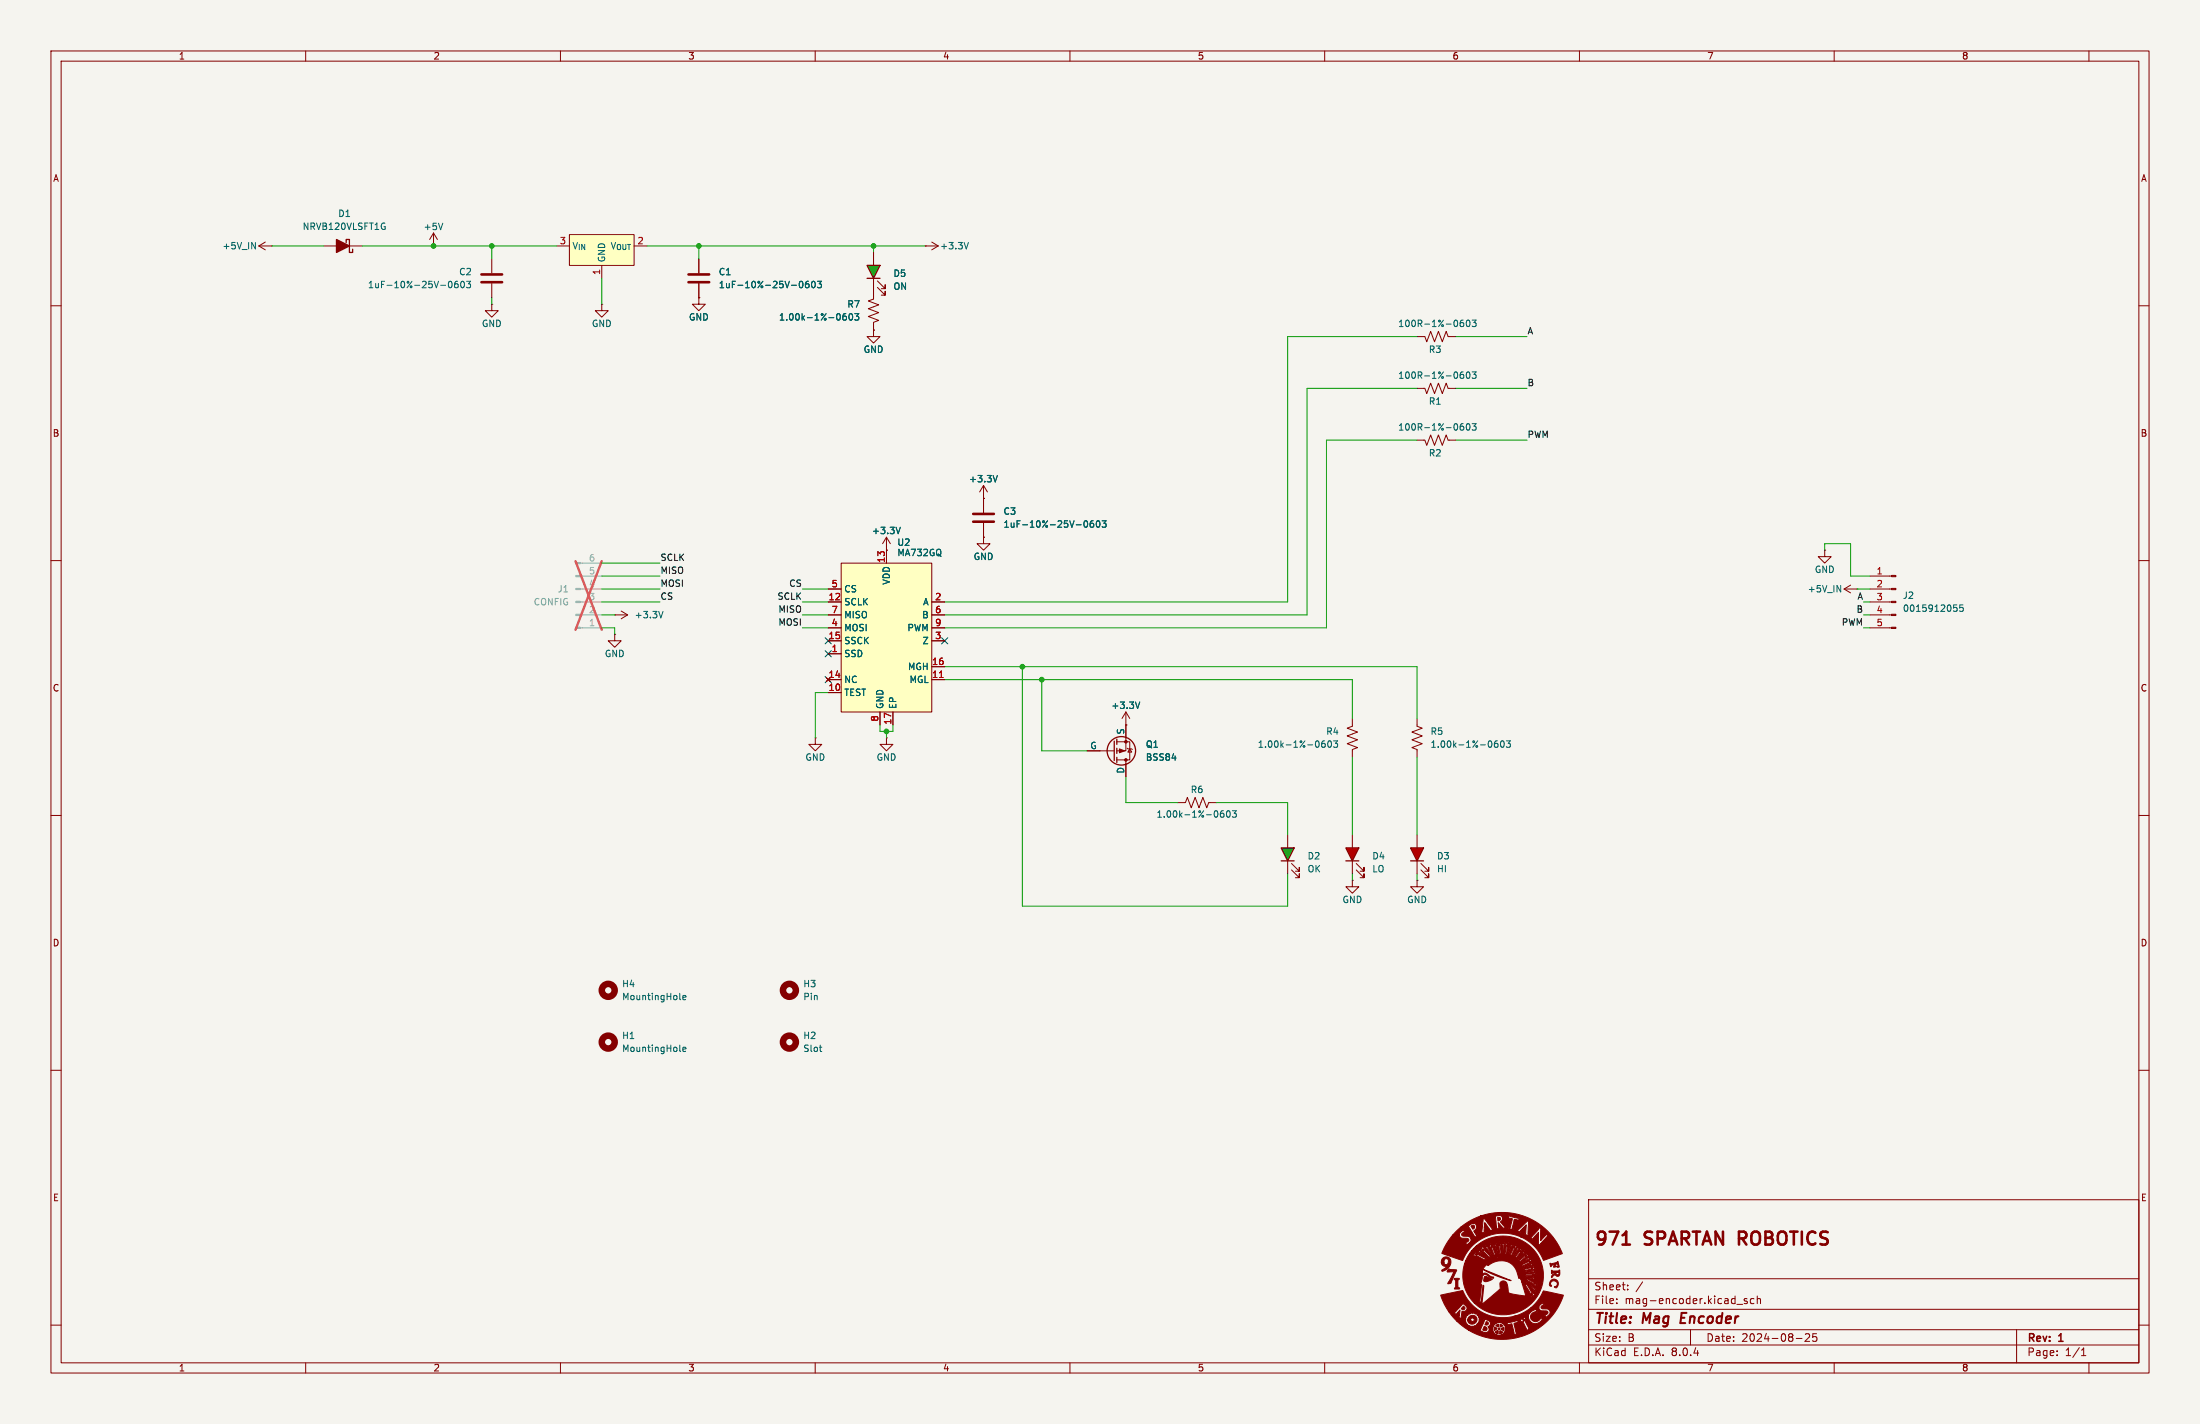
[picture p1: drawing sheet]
<svg xmlns="http://www.w3.org/2000/svg" width="432mm" height="279mm" viewBox="0 0 432 279" stroke-linecap="round" stroke-linejoin="round" font-family="sans-serif">
<path d="M0 0h431.8v279.4h-431.8z" fill="#f5f4ef" stroke="#f5f4ef" stroke-width=".2"/>
<g fill="none" stroke="#840000" stroke-width=".2">
<path d="M10 10h411.8v259.4h-411.8zM12 12h407.8v255.4h-407.8zM60 10v2M110 10v2M160 10v2M210 10v2M260 10v2M310 10v2M360 10v2M410 10v2M10 60h2M419.8 60h2"/>
<path d="M10 110h2M419.8 110h2M10 160h2M265.4 141v1.5l-1 .4 2 .7-2 .8 2 .8-2 .7 2 .8-1 .4v1.5M419.8 160h2M10 210h2M419.8 210h2M311.8 235.4h108v32h-108zM10 260h2M311.8 256.9h108M311.8 250.9h108M317.3 255.6v.2"/>
<path d="M317.3 254.9v.1M319.5 252.9v.2M319.5 252.2v.1M322.4 251.5l-1.3 1.9M340.9 255.9h1.1M342.9 254.9l-.4-.1-.2 .2 .1 .2 .5 .2v.3h-.6M344.3 254.9l-.5-.1-.3 .3 .2 .6h.6M344.9 254.9l.2-.1 .4 .1v.9M344.9 254.3v1.5M419.8 260h2M60 267.4v2M110 267.4v2"/>
<path d="M160 267.4v2M210 267.4v2M260 267.4v2M310 267.4v2M311.8 263.9h108M311.8 260.9h108M331.8 260.9v3M352.5 262.6h1.2M354.3 261.8l.6-.1 .2 .1 .1 .3-.9 1.1h.9M356.5 261.7h-.7v.7l.2-.1h.5l.1 .2-.1 .5-.2 .2-.5-.2M360 267.4v2M395.8 260.9v6.5"/>
<path d="M403.8 265.8v.2M403.8 265.1v.1M408.5 266h.9M408.5 264.9l.5-.4v1.5M410 267.4v2"/>
</g>
<path d="M330.1 257.6l-.3 2h1" fill="none" stroke="#840000" stroke-width=".4"/>
<path d="M318.5 244.2h1.4" fill="none" stroke="#840000" stroke-width=".51"/>
<g fill="#840000" stroke="#840000" stroke-width=".2">
<path d="M282.8 254.1l4.3-.9a8.5 8.5 0 0 0 10 5.1h2.9l.1 .6 .4 .7h.3a1.43 1.43 0 0 0 1.9-.8l-.2-.3-.4 .5a.98 .98 0 0 1-1.6-.3 .98 .98 0 0 1 1-1.3l.1 .1 .2-.1-.1-.1a.43 .43 0 0 0-.4-.4 .43 .43 0 0 0-.4 .3l-.8 .6-.1 .5h-2.9h.1a8.5 8.5 0 0 0 3.3-1.8h1.5l.3 .6 .9 .1a.42 .42 0 0 1 .6 .2 .42 .42 0 0 1-.5 .5l-.2 .1 .4 .5 .2-.3a.73 .73 0 0 0 .4-1.1l-.4-.3h-1.1a.39 .39 0 0 1 0-.5 .39 .39 0 0 1 .5-.2l-.4-.5-.5 .5-.2 .4h-1.5a13.2 13.2 0 0 0 2.5-3.2l3.8 .8a12.7 12.7 0 0 1-18.6 6.9h2.1l1.4 .5 .3-.1 .3-.7h.6l.1 .1-.1 .1 .2 .3-.1 .1h.1l.1 .3h.1v.2l.1-.1 .1 .2 .1-.1v.2l.1-.1 .3 .2 .1-.1 .3 .1 .1-.1h.1v-.1l.2 .1v-.2l.1 .1v-.2l.2 .1v-.2h.2l-.1-.1 .3-.2-.1-.1 .1-.1v-.3l.1-.1-.1-.1h.1l-.2-.2 .1-.2-.1-.1-.1-.3-.2 .1 .1-.2h-.3l-.1-.2-.1 .1-.1-.2h1.2l.2 .6 .7-.3 .4 1.6a.22 .22 0 0 1 .1 .3 .22 .22 0 0 1-.2 .1l.2 .2 .6-.2 .1-.2a.4 .4 0 0 1-.5-.5l-.1-.7a.41 .41 0 0 1-.1-.6 .41 .41 0 0 1 .6-.1h.2l-.1-.5h.5l.5 .3 .7 1.3a.21 .21 0 0 0 .2 .3 .21 .21 0 0 0 .2-.3l-.3-.8a1.17 1.17 0 0 1-.2-1.3h-.1a.22 .22 0 0 0-.3-.2 .22 .22 0 0 0-.1 .4l-.3 .1v-.4l-.3 .6-.6-.1-.1 .1-1.6 .4h-2.3v.1l-.1-.1v.2l-.4 .1-.1 .3-.1-.1-.2 .7h-.6v-.2l-.3-.2a.69 .69 0 0 0 .5-.8 .69 .69 0 0 0-.7-.6l-.5-.1 .1 .3-.2 .5-.6 1.3-.2-.1-.1 .2h-2.1l-2.2-1.8 1.7 .1 .1 .3-.2 .2h.4v.4l.2-.1 .4 .1v.2l.4-.2 .2 .2 .1-.2 .2-.1 .3 .1a.36 .36 0 0 1 .4-.5l-.1-.2 .4-.3a.28 .28 0 0 1-.2-.2 .28 .28 0 0 1 .2-.3 .28 .28 0 0 1-.3-.2 .28 .28 0 0 1 .2-.3 .31 .31 0 0 1-.4-.1 .31 .31 0 0 1-.1-.4h-.1a.28 .28 0 0 1-.3 .1 .28 .28 0 0 1-.1-.3 .35 .35 0 0 1-.4 .2 .35 .35 0 0 1-.3-.2 .3 .3 0 0 1-.2 .3 .3 .3 0 0 1-.3-.1v.2l-.2 .2h-.3a.31 .31 0 0 1 .1 .4 .31 .31 0 0 1-.4 .1 .3 .3 0 0 1 .3 .3 .3 .3 0 0 1-.3 .3h-1.4l-1.6-1.8h.9l.6 .6v-.3l.7-.7-.2 1.2a.47 .47 0 0 0 .4 .6h.1l-.1-.3 .1-.8a.3 .3 0 0 1 0-.4 .3 .3 0 0 1 .5 0h.1a.71 .71 0 0 0 .4-.8 .71 .71 0 0 0-.5-.6l-.4-.2v.2l-1.4 1.6-1.2-.1a11.3 11.3 0 0 1-1.6-3.3z"/>
<path d="M289.3 244.9l.4-.3h1.8l1.3 1.8 .2-.1 3.6 .1 .8-1.5a.41 .41 0 0 0 .3-.3 .41 .41 0 0 0-.1-.4l-.1 .3h-.2v-.3l-.3 .3v.5l-.6 1.3h-3.4l-1.1-2h.4l.4 .5 .6 1.5h2.8l.8-2-.1-.3a.16 .16 0 0 1 0 .2 .16 .16 0 0 1-.2 0 .16 .16 0 0 1 0-.2l-.7 2.2h-2.4l-.5-1.3 .1-.6-.3-.3h.4l.2 .4 .5 1.8 .2-.1-.4-1.9h.3l.2 .5 .2 1.4 1.2 .1 .3-1.5 .2-.4-.1-.5-.1 .3-.2-.1 .1-.3a.53 .53 0 0 0-.2 .9l-.2 1.5h-.8l-.2-1.6 .2-.5a.77 .77 0 0 1 .3 1v.8a.16 .16 0 0 0 0 .3 .16 .16 0 0 0 .2 0 .16 .16 0 0 0 0-.3l.1-2a.17 .17 0 0 1-.2 .2 .17 .17 0 0 1-.1-.3l-.1 .3h-.2l-.3-.4 .1 .3-.2 .1-.2-.2v.4h-.3l-.2-.4v.3l-.2-.2-.5 .1-.1 .3h-.1l-.1-.3-.2 .3h-.5a.18 .18 0 0 1 0 .3 .18 .18 0 0 1-.2 0 .18 .18 0 0 1-.1-.2v.2h-1.8a7.8 7.8 0 0 1 10.7-.1 7.8 7.8 0 0 1 .7 10.7 8.1 8.1 0 0 1-11.7 .4l1 .1 .3-.3 .4-3.2 .1 .1-.3 3.6 3.2-2.7a.76 .76 0 0 0 .3-1.1 .74 .74 0 0 1 .7-.8 .74 .74 0 0 1 .8 .8v.2a1.8 1.8 0 0 0 .3 1.4l3.3 .6-.7-2.3h.5l1 1.7 .1 .6 .4 .3v-.4h.2l.1 .3a.55 .55 0 0 0 .1-.6 .55 .55 0 0 0-.6-.3l-1-1.7-.8 .1-.1-.5h.6l.4 .2 1.5 1.6h.2l-.2-.2 .1-.1 .2 .1v-.2l-.6-.3-1.3-1.3h-.2l.2 .1-.1 .2-.8-.1-.2-.5h.9l.6 .4a2.36 2.36 0 0 1 1.3 .9l.4-.1-.3-.1 .1-.2 .3 .1-.3-.4h-.5l-1.5-.8-.1 .2h-.9v-.2h-.4l-.1-.2a3.5 3.5 0 0 0-2.2-3 3.5 3.5 0 0 0-3.7 .7l-.4-.2-.7 .9 5.6 2.3-3.2-1.1-2.4-1.2v1a1.03 1.03 0 0 1 1.5 .4l.7 .2v.2l-.6-.1-1.1-.7-.5 .2-.1 .7-.3 1.1 .2 .1-.4 3.5h-1a7.6 7.6 0 0 1-2-7.6l4.6 .1a4 4 0 0 1 5.2 .1 4.8 4.8 0 0 1 1.1 2.4l-.1-.6h.4l.1 .4 .1-.1a.35 .35 0 0 0-.1-.4 .35 .35 0 0 0-.5 0 .43 .43 0 0 1 0-.7h.2l.1 .3h.1a.36 .36 0 0 0-.1-.5 .36 .36 0 0 0-.5 .2l-.2-.3a.25 .25 0 0 1 0-.5 .25 .25 0 0 1 .3 .3h.2l-.2-.5-.6 .2-.1-.1a.31 .31 0 0 1-.3-.3 .31 .31 0 0 1 .3-.3l.2 .2h.2l-.4-.4-.4 .4-.2-.2a.34 .34 0 0 1-.4-.2 .34 .34 0 0 1 .1-.4l.5 .2a.42 .42 0 0 0-.6-.4 .36 .36 0 0 1-.1 .4 .36 .36 0 0 1-.5 0 .3 .3 0 0 1-.3-.2 .3 .3 0 0 1 0-.3h.5l-.7-.2v.5h-.9a.18 .18 0 0 1-.1-.3 .18 .18 0 0 1 .3-.1h.2l-.3-.1a.28 .28 0 0 0-.4 .1 .28 .28 0 0 0 .1 .4l-1 .2-.1-.3 .5-.2h-.3a.25 .25 0 0 0-.3 .2 .25 .25 0 0 0 .1 .3l-.5 .3a.28 .28 0 0 1-.2 .1 .28 .28 0 0 1-.3-.2l.4-.3-.3 .1a.28 .28 0 0 0-.2 .3 .28 .28 0 0 0 .2 .2l-.2 .2h-4.6l.3-.6h3.8a.37 .37 0 0 0 .5 .4l-.3-.4 .5-.3a.23 .23 0 0 1 .4-.1 .23 .23 0 0 1 0 .3l-.3 .2 .3-.1a.3 .3 0 0 0 .3-.2 .3 .3 0 0 0-.2-.3l.6-.2a.29 .29 0 0 1 .4-.1 .29 .29 0 0 1 .1 .3l-.5 .2 .4-.1a.3 .3 0 0 0 .3-.1 .3 .3 0 0 0-.1-.4h1.1v.4h-.5h.7v-.5l1 .3a.3 .3 0 0 1-.1 .3 .3 .3 0 0 1-.4 0h-.1l.6 .2 .2-.5 .5 .2a.29 .29 0 0 1 .3 .3 .29 .29 0 0 1-.2 .3l-.4-.1a.41 .41 0 0 0 .4 .3 .41 .41 0 0 0 .4-.4l.6 .6-.4 .2-.3-.1a.37 .37 0 0 0 .3 .3 .37 .37 0 0 0 .4-.2h.1l.4 .7-.4 .1-.2-.3h-.1l.2 .4a.38 .38 0 0 1 .4-.1 .38 .38 0 0 1 .3 .3v.2a.22 .22 0 0 1 0 .3 .22 .22 0 0 1-.3-.1l-.2-.2a.35 .35 0 0 0 .1 .4 .35 .35 0 0 0 .5-.1l.2 .8h-.5v-.4v.5l.8-.1v.1l1.9 .5 .3-.1a.17 .17 0 0 1-.3-.1 .17 .17 0 0 1 .2-.2l-2.3-.2-.1-.5h.3v.2h1.3l.5 .2 .3-.1-.2-.2 .1-.1 .2 .1-.3-.3-.5 .2h-1.7l-.1-.4h.3l.1 .2 2.1-.2-.2-.2 .3-.1-.3-.2-.5 .2-1.8 .3-.1-.5h.3v.2l1.6-.3a.43 .43 0 0 0 .4 .1 .43 .43 0 0 0 .3-.4 .18 .18 0 0 1-.2 .1 .18 .18 0 0 1-.2-.1l.3-.2-.5-.1-.4 .3-1.1 .3a.48 .48 0 0 1-.7-.3h.3l.1 .2 1.5-.6a.4 .4 0 0 0 .6-.3l-.2 .1-.1-.1 .1-.2h-.1l-1.9 .9h-.3l-.3-.5h.3l.2 .2 1.2-.6h.6l.3-.3h-.4v-.2h.3a.54 .54 0 0 0-.8 .3l-1.4 .6h-.3l-.2-.4h.3l.1 .2 1.8-1.1a.16 .16 0 0 1-.2-.1 .16 .16 0 0 1 .2-.2h-.3l-1.6 1.2h-.3l-.4-.4h.4l.1 .2 1.3-1a.44 .44 0 0 0 .4-.1 .44 .44 0 0 0 .1-.5l-.2 .3-.1-.1 .1-.3-.4 .2-.2 .4-1.1 .9h-.4l-.4-.3 .6 .1 1.5-1.4v-.3l-.2 .2v-.3l-.1 .1-1.4 1.6h-.4l-.5-.3h.5l.2 .1 .8-1.1 .5-.2 .1-.4-.3 .1-.1-.1 .2-.2a.52 .52 0 0 0-.5 .6l-.9 1.2h-.5l-.7-.3 1 .1 1.1-1.8a.16 .16 0 0 1-.3 0 .16 .16 0 0 1 .2-.2l-.3 .1-.1 .5-.8 1.3h-.8a5.8 5.8 0 0 0-4.6 .9h-3.8l.7-1.4h.7l.3 .4a1.47 1.47 0 0 1 1.3 .5l.6 .3 .4-.2-.4-.2a2.27 2.27 0 0 1-1.4-1l-.6-.1 .2 .3-.2 .1-.2-.2-.7 .1 .4-.6h1.1l1.9 1.5 .2-.1-1.7-1.6h-.3l.2 .1v.2l-1.4-.1 .4-.4h1.3l.2 .4 .5 .2 1.1 1.1 .3-.2-1.2-1.2a.55 .55 0 0 0-.2-.5 .55 .55 0 0 0-.6-.1 .22 .22 0 0 1 .3 .1 .22 .22 0 0 1-.1 .3l-.3-.2z"/>
<path d="M285.4 250.8h.1a.79 .79 0 0 1 .9 .2 .61 .61 0 0 0-.3 .8v.2a.51 .51 0 0 0 .4 .8l-.1 .1h-.7a.2 .2 0 0 1-.2-.1 .2 .2 0 0 1 .2-.3v-.8a.45 .45 0 0 0-.3-.7z"/>
<path d="M304.4 251.3a.87 .87 0 0 1 1.3 .1 .87 .87 0 0 1-.4 1.3l-.2-.2a.66 .66 0 0 0 .5-.9 .66 .66 0 0 0-1-.2 .66 .66 0 0 0-.1 1l-.4-.3z"/>
<path d="M284.3 249l1.2 .1a.25 .25 0 0 1 .4 .1 .25 .25 0 0 1-.1 .3l-.8 1.7a.65 .65 0 0 1-.8 .7l1.2-2.4-1 .1a.25 .25 0 0 1-.4-.1 .25 .25 0 0 1 .2-.4z"/>
<path d="M304.5 249.3l1.2 .1 .4-.2a.93 .93 0 0 1-.4 1.2h-.2a.36 .36 0 0 0-.3-.3 .36 .36 0 0 0-.3 .2l-.3 .4a.77 .77 0 0 1 .6-1h-.4l-.2 .2-.1-.2h.9a.32 .32 0 0 0 .2 .4 .32 .32 0 0 0 .3-.4h-1.4z"/>
<path d="M283.1 246.9a1.01 1.01 0 0 1 1.4 0 1.01 1.01 0 0 1 .1 1.4 1.54 1.54 0 0 1-1.6 1.1v-.2l1-.7a.86 .86 0 0 1-1.1-.8h.5a.46 .46 0 0 0 .6 .4 .46 .46 0 0 0 .3-.6 .45 .45 0 0 0-.5-.5 .45 .45 0 0 0-.4 .6v.1h-.5z"/>
<path d="M304.2 247.9h.5a1.07 1.07 0 0 0 1-.4l.3 .8a.23 .23 0 0 1 0 .3 .23 .23 0 0 1-.3 0v-.1a.31 .31 0 0 0 0-.5 .31 .31 0 0 0-.5 .1l.3 .4-.5 .1-.1-.1a.19 .19 0 0 0 .1-.3 .19 .19 0 0 0-.3 0l-.3 .3z"/>
<path d="M285.8 241.6l.9-.8h1.2a.81 .81 0 0 1 .8 .7l.4 .6a.52 .52 0 0 1 .1 .7l.9-.4-.1-.1-.2 .1-.4-.6h1.3v.1l.8-.2-.2-.1v-.8h.2a.16 .16 0 0 0 .2 .1 .16 .16 0 0 0 .1-.3 .16 .16 0 0 0-.3 0v.2h-.2l.1-.9 .7 .9a.39 .39 0 0 1 .2 .7h5.4l.8 .2a.52 .52 0 0 1 .3-.7h.3v.2a.16 .16 0 0 0 .2 0 .16 .16 0 0 0 0-.2 .16 .16 0 0 0-.2 0h-.3l.8-.7-.1 1.7-.3 .1 .8 .4-.1-.4 .1-1.7a.7 .7 0 0 0-.2-.9l-2.1 2h-5.4l.6-.2h4h-4l.2-.1v-.1h-.3l-1.4-1.9a.21 .21 0 0 0-.3-.2 .21 .21 0 0 0 0 .4l-.3 2.3-1.4 .1a.22 .22 0 0 1-.1-.3 .22 .22 0 0 1 .2-.2l.3-.3v-.4a.71 .71 0 0 0-.6-.6 .71 .71 0 0 0-.7 .4l-.6 .4h-1.2l.4-.3a12.6 12.6 0 0 1 3.5-1.9h2.7v.2h.2l.2 2.1-.2 .2 .9-.1-.2-.1-.2-1 .8 .8a.37 .37 0 0 0 .6 .2l.2-.1-.3-.1-.8-.9 .4-.5v-.3l1.8 .1a.93 .93 0 0 1-.1 1l-.1 .5a.24 .24 0 0 1-.1 .3 .24 .24 0 0 1-.3 0l.3 .2a.45 .45 0 0 0 .6 0 .27 .27 0 0 1-.2-.2 .27 .27 0 0 1 .1-.3l.3-1.4 .7 .2-.1 .1a.39 .39 0 0 0 .4-.5h-.2l-1.6-.3a.16 .16 0 0 0-.2-.2 .16 .16 0 0 0-.1 .2l-.1 .3h-1.1a.9 .9 0 0 0-1.3-.4h-3a12.7 12.7 0 0 1 16 7.4l-3.7 1.3a8.4 8.4 0 0 0-4.5-4.6h1.9l.7 .5-.1-.2 1.1-1.2-.1 2.5h.2l1.4-1.5a.2 .2 0 0 1 .2-.2 .2 .2 0 0 1 .2 .1h.1l-.6-.7-.2 .1 .2 .3-1 1v-2.1a.47 .47 0 0 0-.6-.5l.2 .4-1.4 1.5-.2-.1-.1 .1h-1.9a8.7 8.7 0 0 0-11.4 4.6l-4-1.4a12.3 12.3 0 0 1 2.2-3.6h1.2l.4 .6 .8 .1a.42 .42 0 0 1 .7 .3 .42 .42 0 0 1-.7 .4l.3 .6 .3-.3a.85 .85 0 0 0 .5-1l-.4-.4h-.4a.76 .76 0 0 1-1-.4 .44 .44 0 0 1 .6-.4l-.4-.5-.6 .6-.1 .4h-1.2z"/>
<path d="M293.5 261.3l.4-.3 .2 .1v.3a.22 .22 0 0 1-.1 .3 .22 .22 0 0 1-.3-.1z"/>
<path d="M294.4 261.2l.1-.1 .5 .3a.47 .47 0 0 1-.7 .2z"/>
<path d="M294.7 260.6l.5-.2a.37 .37 0 0 1-.2 .7l-.3-.3z"/>
<path d="M293.4 260.3l.1 .1a.34 .34 0 0 1 .2 .4 .34 .34 0 0 1-.4 .2z"/>
<path d="M294.4 259.8l.6 .3-.2 .1a.25 .25 0 0 1-.3 .1 .25 .25 0 0 1-.1-.3z"/>
<path d="M293.6 260.1l.5-.3v.5h-.1z"/>
<path d="M291.3 260.2l.5 .3a.41 .41 0 0 1-.1 .6 .41 .41 0 0 1-.6-.1z"/>
<path d="M291.7 259.3a.37 .37 0 0 1 .4 .5 .37 .37 0 0 1-.6 .1z"/>
<path d="M299 259l.3-.1v.2l-.3 .1 .2-.3-.2 .3z"/>
<path d="M288.3 258.4a.9 .9 0 0 1 1.3-.1 .9 .9 0 0 1 .1 1.3 .9 .9 0 0 1-1.3 0l-.3-.6h.5l.4 .3 .3-.1v-.4a.37 .37 0 0 0-.4-.2 .37 .37 0 0 0-.3 .4h-.5z"/>
<path d="M287.2 256.3l.3 .3v.2a.4 .4 0 0 1-.7 0z"/>
<path d="M291.4 250.5h.3l1.2 .5-.1 .1a1.82 1.82 0 0 1-1.5 .3l-.1-.1z"/>
<path d="M300.5 253.9h.2v.2h-.2v-.2l.2 .1z"/>
<path d="M301.1 251.7h.2v.2h-.2l.2-.1z"/>
<path d="M300.8 250.1h.2v.1h-.2h.2z"/>
<path d="M300.7 248.7l.1-.1 .1 .2-.2 .1 .2-.2-.2 .1 .1-.1-.2 .1 .2-.2z"/>
<path d="M300.2 247.5h.2v.2h-.2l.2-.1h-.2h.2z"/>
<path d="M299.4 246.3h.2l-.1 .2h-.1l.2-.2-.2 .1 .1-.1-.1 .1z"/>
<path d="M289.7 246l.2 .2-.2-.2 .2 .2-.2-.2h.1a.15 .15 0 0 1 .2 .1 .15 .15 0 0 1-.2 .2 .15 .15 0 0 1-.1-.2l.1 .1z"/>
<path d="M298.3 245.5l.2-.1 .1 .2h-.2l.1-.1-.1 .1 .1-.1z"/>
<path d="M290.9 245.1l.3 .1-.1 .2-.2-.1 .2 .1-.2-.2 .2 .1-.2-.1 .2 .1z"/>
<path d="M297.1 244.6h.2v.2h-.2l.2-.1-.1-.1-.1 .2z"/>
<path d="M292.8 244.5h.1v.2h-.1l.1-.1-.1-.1-.1 .2z"/>
<path d="M295.8 244.3h.1v.2h-.1l.1-.2-.1 .2 .1-.2-.2 .1z"/>
<path d="M294.1 244.2l.2 .2-.2-.2 .2 .2-.1-.2h.1l.1 .2h-.2z"/>
<path d="M288.7 240.6a.37 .37 0 0 1 .7 0 .37 .37 0 0 1-.4 .5z"/>
<path d="M293.9 238.9a.36 .36 0 0 1 .6 .2 .36 .36 0 0 1-.4 .4z"/>
<circle cx="294.2" cy="260.7" r=".2"/>
<circle cx="299.5" cy="252" r=".1"/>
<circle cx="299.5" cy="251" r=".08"/>
</g>
<path d="M260 145.4h-.4l-.1 .3-.1 .7 .2 .2 .5-.1v-.4l-.1-.2-.4-.1-.2 .3M260.7 145.5l.2-.1a.68 .68 0 0 1 .4 .6 .68 .68 0 0 1-.4 .6l-.3-.5zM261.7 145.4h.8l-.4 .4 .4 .2v.5l-.2 .1-.6-.1M133.4 196l.2 .2M134 195.7l.6-.1v-.2l-.4-.1-.2 .2 .1 .6h.5M133.4 206.1l.2 .2M134 205.9l.6-.1v-.3h-.4l-.2 .2 .1 .6h.5M160.8 205.5h.5M161.2 206.3h.1" fill="none" stroke="#006464" stroke-width=".2"/>
<g fill="none" stroke="#840000" stroke-width="1.3">
<circle cx="119.4" cy="194.3" r="1.27"/>
<circle cx="154.9" cy="194.3" r="1.27"/>
<circle cx="119.4" cy="204.5" r="1.27"/>
<circle cx="154.9" cy="204.5" r="1.27"/>
</g>
<path d="M170.2 52.1h2.5l-1.3 2.5z" fill="#00c200"/>
<path d="M170.2 52.1h2.5l-1.3 2.5zM170.2 54.6h2.5" fill="none" stroke="#840000" stroke-width=".25"/>
<g fill="none" stroke="#840000" stroke-width=".2">
<path d="M85.1 48.3h.1M85.1 45.7l-.8 1.3M85.1 45.7v2.6M85.1 45.7l.8 1.3M96.5 59.7v1.3h-1.3l1.3 1.2 1.3-1.2h-1.3M96.5 59.7h.1M96.5 50.8v2.8M96.5 55.6v2.8M171.4 49.5v2.6M171.4 54.6v2.6M172.2 56.4l1.5 1.5v-.7v.7h-.7M172.2 55.1l1.5 1.5v-.7v.7h-.7"/>
<path d="M181.6 48.3h.1M181.6 48.3h2.5M182.9 47.5l1.2 .8M184.1 48.3l-1.2 .7M171.4 64.8v1.2h1.3l-1.3 1.3-1.2-1.3h1.2M171.4 64.8h.1M174 108h.1M174 105.4l-.8 1.3M174 105.4v2.6M174 105.4l.8 1.3M358.1 108v1.2h1.3l-1.3 1.3-1.2-1.3h1.2M358.1 108h.1"/>
<path d="M361.9 115.6h2.6M361.9 115.6l1.3 .7M363.2 114.8l-1.3 .8M364.5 115.6h.1M160 144.8v1.3h1.3l-1.3 1.2-1.3-1.2h1.3M160 144.8h.1M231.1 157.5h1.6l.3-1 .8 2 .8-2 .7 2 .8-2 .8 2 .3-1h1.6M278.1 141v1.5l1 .4-2 .7 2 .8-2 .8 2 .7-2 .8 1 .4v1.5M265.4 172.7v1.3h1.3l-1.3 1.3-1.2-1.3h1.2M265.4 172.7h.1"/>
</g>
<g fill="none" stroke="#006464" stroke-width=".2">
<path d="M86.9 43.8l-.4 1.3M88.1 55.4l.2-.2a.68 .68 0 0 1 .4 .6 .68 .68 0 0 1-.4 .7l-.2-.3M89.8 55.2h-.3l-.2 .3-.1 .7 .3 .3 .4-.2v-.4l-.1-.2h-.3l-.3 .2M90.6 55.2h.1a.68 .68 0 0 1 .5 .6 .68 .68 0 0 1-.5 .7 .84 .84 0 0 1-.1-1.3zM91.6 55.2h.8l-.5 .5 .4 .1v.5l-.2 .2-.5-.2M190.1 47.6l-.4 1.2M176.7 103.4l-.4 1.3M360.6 114.9l.7 1.2v-1.2M240.1 159.1h-.3l-.2 .3-.1 .7 .3 .2 .4-.1v-.4l-.1-.2h-.3l-.3 .2M240.8 159.2l.2-.1a.68 .68 0 0 1 .5 .6 .68 .68 0 0 1-.5 .6l-.3-.4zM241.9 159.1h.8l-.5 .5 .4 .1v.5l-.2 .1-.5-.1M293.9 145.4h-.4l-.1 .3-.1 .7 .2 .2 .5-.1v-.4l-.1-.2-.4-.1-.2 .3"/>
<path d="M294.6 145.5l.2-.1a.68 .68 0 0 1 .5 .6 .68 .68 0 0 1-.5 .6l-.3-.5zM295.7 145.4h.7l-.4 .4 .4 .2v.5l-.2 .1-.5-.1"/>
</g>
<path d="M94.5 55.4h4.1M94.5 53.8h4.1" fill="none" stroke="#840000" stroke-width=".51"/>
<path d="M264.2 166.4h2.5l-1.3 2.5z" fill="#c20000"/>
<path d="M264.2 166.4h2.5l-1.3 2.5zM264.2 168.9h2.5" fill="none" stroke="#840000" stroke-width=".25"/>
<path d="M265.4 163.8v2.6M265.4 168.9v2.6M266.2 170.7l1.5 1.5v-.7v.7h-.7M266.2 169.4l1.5 1.5v-.7v.7h-.7M278.1 172.7v1.3h1.3l-1.3 1.3-1.2-1.3h1.2M278.1 172.7h.1" fill="none" stroke="#840000" stroke-width=".2"/>
<path d="M276.9 166.4h2.5l-1.3 2.5z" fill="#c20000"/>
<path d="M276.9 166.4h2.5l-1.3 2.5zM276.9 168.9h2.5" fill="none" stroke="#840000" stroke-width=".25"/>
<path d="M278.1 86.4h1.6l.3 1 .8-2.1 .8 2.1 .7-2.1 .8 2.1 .7-2.1 .4 1.1h1.5M367 118.1h4.2M367 115.6h4.2M367 113h4.2M367 123.2h4.2M367 120.7h4.2M278.1 163.8v2.6M278.1 168.9v2.6M278.9 170.7l1.5 1.5v-.7v.7h-.7M278.9 169.4l1.5 1.5v-.7v.7h-.7" fill="none" stroke="#840000" stroke-width=".2"/>
<path d="M286.7 83.7l.4-.1 .2 .3-.1 .4h-.5M287.2 83.1l-.4 .2M287.9 83.3l.2-.2a.68 .68 0 0 1 .4 .7 .68 .68 0 0 1-.4 .6l-.3-.5zM288.9 83.1h.8l-.4 .5 .4 .1v.6l-.2 .1-.6-.1M383.5 118.7h.6M383.6 119.2h.3l.2 .2-.1 .5-.4 .1M385.3 118.7h-.6l-.1 .6 .2-.1h.4l.1 .2v.4l-.2 .2-.5-.2" fill="none" stroke="#006464" stroke-width=".2"/>
<g fill="#840000" stroke="#840000" stroke-width=".2">
<path d="M371.2 123.1h.9v.2h-.9z"/>
<path d="M371.2 120.5h.9v.3h-.9z"/>
<path d="M371.2 118h.9v.2h-.9z"/>
<path d="M371.2 115.4h.9v.3h-.9z"/>
<path d="M371.2 112.9h.9v.3h-.9z"/>
</g>
<path d="M251.5 166.4h2.5l-1.3 2.5z" fill="#00c200"/>
<path d="M251.5 166.4h2.5l-1.3 2.5zM251.5 168.9h2.5" fill="none" stroke="#840000" stroke-width=".25"/>
<path d="M278.1 76.2h1.6l.3 1 .8-2 .8 2 .7-2 .8 2 .7-2 .4 1h1.5M278.1 66h1.6l.3 1.1 .8-2.1 .8 2.1 .7-2.1 .8 2.1 .7-2.1 .4 1h1.5M252.7 163.8v2.6M252.7 168.9v2.6M253.5 170.7l1.5 1.5v-.7v.7h-.7M253.5 169.4l1.5 1.5v-.7v.7h-.7" fill="none" stroke="#840000" stroke-width=".2"/>
<path d="M286.7 73.5h.4l.2 .2-.1 .5h-.5M286.7 63.4l.4-.1 .2 .2-.1 .5h-.5M287.2 73l-.4 .1M287.2 62.8l-.4 .1M287.9 73.1l.2-.1a.68 .68 0 0 1 .4 .6 .68 .68 0 0 1-.4 .6l-.3-.4zM287.9 62.9l.2-.1a.68 .68 0 0 1 .4 .6 .68 .68 0 0 1-.4 .7l-.3-.5zM288.9 73h.8l-.4 .5 .4 .1v.5l-.2 .1-.6-.1M288.9 62.8h.8l-.4 .5 .4 .1v.6l-.2 .1-.6-.1" fill="none" stroke="#006464" stroke-width=".2"/>
<path d="M111.8 46h12.7v6.1h-12.7z" fill="#ffffc2"/>
<g fill="none" stroke="#840000" stroke-width=".2">
<path d="M50.8 48.3h2.5M50.8 48.3l1.3 .7M52.1 47.5l-1.3 .8M53.3 48.3h.1M63.5 48.3h2.5M68.6 48.3h2.5M109.2 48.3h2.6M111.8 46h12.7v6.1h-12.7zM118.1 52.1v2.5M137.2 58.4v1.3h1.2l-1.2 1.3-1.3-1.3h1.3M137.2 58.4h.1M137.2 50.8v2.8"/>
<path d="M137.2 55.6v2.8M171.4 57.2v1.5l-1 .4 2.1 .7-2.1 .8 2.1 .7-2.1 .8 2.1 .8-1.1 .3v1.6M193 97.8h.1M193 95.3v5.3M193 95.3l-.7 1.2M193 95.3l.8 1.2M121.9 119.9l1.3 .8M193 105.4v1.3h1.3l-1.3 1.3-1.2-1.3h1.2M193 105.4h.1M193 102.6v2.8M120.6 120.7h.1M120.6 124.5v1.2h1.3l-1.3 1.3-1.2-1.3h1.2"/>
<path d="M120.6 124.5h.1M120.6 120.7h2.6M123.2 120.7l-1.3 .7M174 144.8v1.3h1.3l-1.3 1.2-1.3-1.2h1.3M174 144.8h.1M213.4 147.3h5.3M219.2 145.5h2.5v3.6h-2.5M221 142.2v5.1h-1.8M221 149.1v3.3M221.2 146.8l1 .3M221.7 146.9l.4 .7h-.7z"/>
</g>
<g fill="none" stroke="#006464" stroke-width=".2">
<path d="M49.4 47.6l.7 1.2v-1.2M75.4 44.5h.2v.4l-.2 .1M75.4 43.8h.1M156.9 55.4l.3-.2a.68 .68 0 0 1 .4 .6 .68 .68 0 0 1-.4 .7l-.3-.3M158.7 55.2h-.4l-.2 .3v.7l.2 .3 .4-.2 .1-.4-.1-.2h-.4l-.2 .2M159.5 55.2h.1a.68 .68 0 0 1 .4 .6 .68 .68 0 0 1-.4 .7 .84 .84 0 0 1-.1-1.3zM160.4 55.2h.8l-.4 .5 .4 .1v.5l-.2 .2-.6-.2M166 61.5l-.3 .1-.2 .2-.1 .8 .3 .2 .4-.1v-.4l-.1-.2-.3-.1-.3 .3M166.8 61.6l.1-.1a.68 .68 0 0 1 .5 .7 .68 .68 0 0 1-.5 .6 .84 .84 0 0 1-.1-1.2zM167.8 61.5h.8l-.5 .5 .4 .1v.6l-.2 .1-.5-.1M195.8 93.3l-.5 1.3M130.1 120l-.4 1.2"/>
<path d="M212.8 102.4l.2-.2a.68 .68 0 0 1 .5 .6 .68 .68 0 0 1-.5 .6l-.2-.2M214.6 102.2h-.4l-.2 .3v.7l.2 .2 .4-.1 .1-.4-.1-.2h-.4l-.2 .2M215.3 102.2h.2a.68 .68 0 0 1 .4 .6 .68 .68 0 0 1-.4 .6 .84 .84 0 0 1-.2-1.2zM216.3 102.2h.8l-.4 .5 .3 .1v.5l-.1 .1-.6-.1"/>
</g>
<g fill="none" stroke="#840000" stroke-width=".25">
<path d="M67.9 47.6v-.6h.7v2.5h.6v-.6M218.7 145.4v3.8M219.2 145v1.1M219.2 146.8v1M219.2 148.6v1"/>
<circle cx="220.1" cy="147.3" r="2.79"/>
</g>
<g fill="#840000" stroke="#840000" stroke-width=".2">
<path d="M219.7 146.9l1 .4-1 .4z"/>
<circle cx="221" cy="145.5" r=".25"/>
<circle cx="221" cy="149.1" r=".25"/>
</g>
<path d="M135.1 55.4h4.1M135.1 53.8h4.1M191 102.4h4.1M191 100.8h4.1" fill="none" stroke="#840000" stroke-width=".51"/>
<path d="M66 47l2.6 1.3-2.6 1.2z" fill="#840000" stroke="#840000" stroke-width=".25"/>
<path d="M113.9 110.5h4.2M113.9 113h4.2M113.9 115.6h4.2M113.9 118.1h4.2M113.9 120.7h4.2M113.9 123.2h4.2" fill="none" stroke="#9c9b98" stroke-width=".2"/>
<g fill="#9c9b98" stroke="#9c9b98" stroke-width=".2">
<path d="M113 110.4h.9v.2h-.9z"/>
<path d="M113 112.9h.9v.3h-.9z"/>
<path d="M113 115.4h.9v.3h-.9z"/>
<path d="M113 118h.9v.2h-.9z"/>
<path d="M113 120.5h.9v.3h-.9z"/>
<path d="M113 123.1h.9v.2h-.9z"/>
</g>
<path d="M113 110.1l5.1 13.5M118.1 110.1l-5.1 13.5" fill="none" stroke="#e65255" stroke-width=".46"/>
<path d="M165.1 110.5h17.8v29.2h-17.8z" fill="#ffffc2"/>
<g fill="none" stroke="#840000" stroke-width=".2">
<path d="M118.1 59.7v1.3h1.3l-1.3 1.2-1.3-1.2h1.3M118.1 59.7h.1M137.2 58.4h.1M137.2 50.8v2.8M137.2 55.6v2.8M171.4 49.5v2.6M171.4 54.6v3.8M171.4 64.8h.1M171.4 63.5v1.3M193 97.8h.1M193 97.8v2.8M162.6 118.1h2.5"/>
<path d="M162.6 115.6h2.5M165.1 110.5h17.8v29.2h-17.8zM174 108h.1M174 108v2.5M182.9 118.1h2.5M193 105.4h.1M193 102.6v2.8M162.2 133l.7 .7M162.6 128.3h2.5M162.6 135.9h2.5M162.6 133.4h2.5M162.6 125.7h2.5"/>
<path d="M162.6 123.2h2.5M162.6 120.7h2.5M162.9 133l-.7 .7M172.7 139.7v2.5M175.3 139.7v2.5M182.9 133.4h2.5M182.9 125.7h2.5M182.9 130.8h2.5M182.9 123.2h2.5M182.9 120.7h2.5M221 139.7l-.8 1.3M221 139.7v5.1"/>
<path d="M221 139.7l.7 1.3M213.4 147.3h2.5M221 142.2h.1M221 149.9v2.5"/>
</g>
<path d="M184.4 132.9h.7" fill="none" stroke="#a90000" stroke-width=".2"/>
<g fill="none" stroke="#006464" stroke-width=".2">
<path d="M156.9 55.4l.3-.2a.68 .68 0 0 1 .4 .6 .68 .68 0 0 1-.4 .7l-.3-.3M158.7 55.2h-.4l-.2 .3v.7l.2 .3 .4-.2 .1-.4-.1-.2h-.4l-.2 .2M159.5 55.2h.1a.68 .68 0 0 1 .4 .6 .68 .68 0 0 1-.4 .7 .84 .84 0 0 1-.1-1.3zM160.4 55.2h.8l-.4 .5 .4 .1v.5l-.2 .2-.6-.2M166 61.5l-.3 .1-.2 .2-.1 .8 .3 .2 .4-.1v-.4l-.1-.2-.3-.1-.3 .3M166.8 61.6l.1-.1a.68 .68 0 0 1 .5 .7 .68 .68 0 0 1-.5 .6 .84 .84 0 0 1-.1-1.2zM167.8 61.5h.8l-.5 .5 .4 .1v.6l-.2 .1-.5-.1M195.8 93.3l-.5 1.3M176.7 103.4l-.4 1.3M212.8 102.4l.2-.2a.68 .68 0 0 1 .5 .6 .68 .68 0 0 1-.5 .6l-.2-.2M214.6 102.2h-.4l-.2 .3v.7l.2 .2 .4-.1 .1-.4-.1-.2h-.4l-.2 .2M215.3 102.2h.2a.68 .68 0 0 1 .4 .6 .68 .68 0 0 1-.4 .6 .84 .84 0 0 1-.2-1.2z"/>
<path d="M216.3 102.2h.8l-.4 .5 .3 .1v.5l-.1 .1-.6-.1M223.7 137.7l-.4 1.3"/>
</g>
<g fill="none" stroke="#009600" stroke-width=".2">
<path d="M53.3 48.3h10.2M71.1 48.3h38.1M96.5 48.3v2.5M96.5 58.4v1.3M118.1 54.6v5.1M127 48.3h54.6M137.2 48.3v2.5M171.4 48.3v1.2M278.1 76.2h-21.6v44.5h-71.1M278.1 66h-25.4v52.1h-67.3M285.7 66h14M285.7 76.2h14"/>
<path d="M278.1 86.4h-17.8v36.8h-74.9M285.7 86.4h14M118.1 110.5h11.4M118.1 115.6h11.4M118.1 118.1h11.4M118.1 113h11.4M157.5 115.6h5.1M157.5 118.1h5.1M358.1 108v-1.3h5.1v6.3h3.8M364.5 115.6h2.5M365.8 118.1h1.2M118.1 120.7h2.5"/>
<path d="M118.1 123.2h2.5v1.3M157.5 120.7h5.1M157.5 123.2h5.1M162.6 135.9h-2.6v8.9M185.4 133.4h80v7.6M185.4 130.8h92.7v10.2M200.7 130.8v47h52v-6.3M204.5 133.4v13.9h8.9M365.8 120.7h1.2M365.8 123.2h1.2M172.7 142.2v1.3h2.6v-1.3M174 143.5v1.3"/>
<path d="M221 152.4v5.1h10.1M238.8 157.5h13.9v6.3M265.4 148.6v15.2M278.1 148.6v15.2M265.4 171.5v1.2M278.1 171.5v1.2"/>
</g>
<path d="M162 132.7l1.2 1.3M162 127.7l1.2 1.2M162 125.1l1.2 1.2M163.2 132.7l-1.2 1.3M163.2 127.7l-1.2 1.2M163.2 125.1l-1.2 1.2M184.8 125.1l1.2 1.2M186 125.1l-1.2 1.2" fill="none" stroke="#000084" stroke-width=".2"/>
<g fill="#009600" stroke="#009600" stroke-width=".2">
<circle cx="174" cy="143.5" r=".46"/>
<circle cx="204.5" cy="133.4" r=".46"/>
<circle cx="200.7" cy="130.8" r=".46"/>
<circle cx="96.5" cy="48.3" r=".46"/>
<circle cx="171.4" cy="48.3" r=".46"/>
<circle cx="85.1" cy="48.3" r=".46"/>
<circle cx="137.2" cy="48.3" r=".46"/>
</g>
<g font-size="3.5" fill="#840000">
<text x="312.8" y="245.1">971</text>
<text x="323" y="245.1">SPARTAN ROBOTICS</text>
</g>
<g font-size="2.8" fill="#840000">
<text x="312.8" y="260.3">Title:</text>
<text x="322.5" y="260.3">Mag</text>
<text x="330.7" y="260.3">Encoder</text>
</g>
<g font-size="2.1" fill="#840000">
<text x="312.8" y="256.1">File:</text>
<text x="312.8" y="253.4">Sheet:</text>
<text x="318.9" y="256.1">mag-encoder.kicad_sch</text>
<text x="312.8" y="263.5">Size:</text>
<text x="319.5" y="263.5">B</text>
<text x="334.8" y="263.5">Date:</text>
<text x="341.8" y="263.5">2024-08-25</text>
<text x="397.8" y="263.7">Rev:</text>
<text x="404.2" y="263.7">1</text>
<text x="312.8" y="266.3">KiCad</text>
<text x="320.5" y="266.3">E.D.A.</text>
<text x="328.1" y="266.3">8.0.4</text>
<text x="397.8" y="266.3">Page:</text>
<text x="405.3" y="266.3">1/1</text>
</g>
<g font-size="1.8" fill="#840000">
<text x="35" y="11.9">1</text>
<text x="85" y="11.9">2</text>
<text x="135" y="11.9">3</text>
<text x="185" y="11.9">4</text>
<text x="235" y="11.9">5</text>
<text x="285" y="11.9">6</text>
<text x="335" y="11.9">7</text>
<text x="385" y="11.9">8</text>
<text x="10.3" y="35.9">A</text>
<text x="420.1" y="35.9">A</text>
<text x="10.3" y="85.9">B</text>
<text x="420.1" y="85.9">B</text>
<text x="10.3" y="135.9">C</text>
<text x="420.1" y="135.9">C</text>
<text x="10.3" y="185.9">D</text>
<text x="420.1" y="185.9">D</text>
<text x="10.3" y="235.9">E</text>
<text x="420.1" y="235.9">E</text>
<text x="35" y="269.3">1</text>
<text x="85" y="269.3">2</text>
<text x="135" y="269.3">3</text>
<text x="185" y="269.3">4</text>
<text x="235" y="269.3">5</text>
<text x="285" y="269.3">6</text>
<text x="335" y="269.3">7</text>
<text x="385" y="269.3">8</text>
</g>
<g font-size="1.8" fill="#006464">
<text x="59.3" y="45.3">NRVB120VLSFT1G</text>
<text x="66.3" y="42.8">D1</text>
<text x="83.1" y="45.4">+5V</text>
<text x="43.6" y="49.1">+5V_IN</text>
<text x="112.3" y="49.1">V_{IN}</text>
<text x="119" y="51.6" transform="rotate(-90 119 51.6)">GND</text>
<text x="119.7" y="49.1">V_{OUT}</text>
<text x="184.4" y="49.1">+3.3V</text>
<text x="72.1" y="56.7">1uF-10%-25V-0603</text>
<text x="90" y="54.2">C2</text>
<text x="141" y="54.2">C1</text>
<text x="141" y="56.7">1uF-10%-25V-0603</text>
<text x="175.3" y="54.5">D5</text>
<text x="175.3" y="57.1">ON</text>
<text x="94.5" y="64.4">GND</text>
<text x="116.1" y="64.4">GND</text>
<text x="135.1" y="63.1">GND</text>
<text x="152.8" y="63.1">1.00k-1%-0603</text>
<text x="166.2" y="60.6">R7</text>
<text x="274.3" y="64.4">100R-1%-0603</text>
<text x="169.4" y="69.4">GND</text>
<text x="280.3" y="69.4">R3</text>
<text x="274.3" y="74.5">100R-1%-0603</text>
<text x="280.3" y="79.6">R1</text>
<text x="274.3" y="84.7">100R-1%-0603</text>
<text x="280.3" y="89.8">R2</text>
<text x="190.1" y="94.8">+3.3V</text>
<text x="196.9" y="101.2">C3</text>
<text x="171" y="105">+3.3V</text>
<text x="176" y="107.3">U2</text>
<text x="196.9" y="103.7">1uF-10%-25V-0603</text>
<text x="176" y="109.3">MA732GQ</text>
<text x="191" y="110.1">GND</text>
<text x="356.1" y="112.6">GND</text>
<text x="165.6" y="119">SCLK</text>
<text x="165.6" y="116.4">CS</text>
<text x="174.9" y="114.8" transform="rotate(-90 174.9 114.8)">VDD</text>
<text x="181.1" y="119">A</text>
<text x="354.7" y="116.4">+5V_IN</text>
<text x="373.4" y="117.7">J2</text>
<text x="124.5" y="121.5">+3.3V</text>
<text x="165.6" y="124.1">MOSI</text>
<text x="165.6" y="121.5">MISO</text>
<text x="178" y="124.1">PWM</text>
<text x="180.9" y="121.5">B</text>
<text x="373.4" y="120.2">0015912055</text>
<text x="118.6" y="129.1">GND</text>
<text x="165.6" y="129.1">SSD</text>
<text x="165.6" y="126.6">SSCK</text>
<text x="178.1" y="131.7">MGH</text>
<text x="181" y="126.6">Z</text>
<text x="165.6" y="136.8">TEST</text>
<text x="165.6" y="134.2">NC</text>
<text x="178.4" y="134.2">MGL</text>
<text x="173.6" y="139.2" transform="rotate(-90 173.6 139.2)">GND</text>
<text x="176.1" y="139.2" transform="rotate(-90 176.1 139.2)">EP</text>
<text x="218" y="139.3">+3.3V</text>
<text x="158" y="149.5">GND</text>
<text x="172" y="149.5">GND</text>
<text x="213.9" y="147.1">G</text>
<text x="220.7" y="144.2" transform="rotate(-90 220.7 144.2)">S</text>
<text x="224.8" y="146.9">Q1</text>
<text x="224.8" y="149.5">BSS84</text>
<text x="246.8" y="146.9">1.00k-1%-0603</text>
<text x="260.2" y="144.4">R4</text>
<text x="280.7" y="144.4">R5</text>
<text x="280.7" y="146.9">1.00k-1%-0603</text>
<text x="220.7" y="151.9" transform="rotate(-90 220.7 151.9)">D</text>
<text x="233.6" y="155.8">R6</text>
<text x="226.9" y="160.6">1.00k-1%-0603</text>
<text x="256.6" y="168.8">D2</text>
<text x="256.6" y="171.4">OK</text>
<text x="269.3" y="168.8">D4</text>
<text x="269.3" y="171.4">LO</text>
<text x="282" y="168.8">D3</text>
<text x="282" y="171.4">HI</text>
<text x="263.4" y="177.4">GND</text>
<text x="276.1" y="177.4">GND</text>
<text x="122" y="193.9">H4</text>
<text x="122" y="196.4">MountingHole</text>
<text x="157.6" y="193.9">H3</text>
<text x="157.6" y="196.4">Pin</text>
<text x="122" y="204.1">H1</text>
<text x="122" y="206.6">MountingHole</text>
<text x="157.6" y="204.1">H2</text>
<text x="157.6" y="206.6">Slot</text>
</g>
<g font-size="1.8" fill="#a90000">
<text x="109.8" y="48">3</text>
<text x="125" y="48">2</text>
<text x="117.9" y="54" transform="rotate(-90 117.9 54)">1</text>
<text x="173.7" y="110.5" transform="rotate(-90 173.7 110.5)">13</text>
<text x="368.2" y="112.8">1</text>
<text x="162.5" y="117.9">12</text>
<text x="163.1" y="115.3">5</text>
<text x="183.4" y="117.9">2</text>
<text x="368.2" y="115.3">2</text>
<text x="368.2" y="117.9">3</text>
<text x="162.5" y="125.5">15</text>
<text x="163.1" y="122.9">4</text>
<text x="163.1" y="120.4">7</text>
<text x="183.4" y="125.5">3</text>
<text x="183.4" y="120.4">6</text>
<text x="183.4" y="122.9">9</text>
<text x="368.2" y="120.4">4</text>
<text x="368.2" y="122.9">5</text>
<text x="163.1" y="128">1</text>
<text x="182.8" y="130.6">16</text>
<text x="162.5" y="135.6">10</text>
<text x="162.5" y="133.1">14</text>
<text x="182.8" y="133.1">11</text>
<text x="172.5" y="141.7" transform="rotate(-90 172.5 141.7)">8</text>
<text x="175" y="142.3" transform="rotate(-90 175 142.3)">17</text>
</g>
<g font-size="1.8" fill="#0f0f0f">
<text x="299.7" y="65.7">A</text>
<text x="299.7" y="75.9">B</text>
<text x="299.7" y="86">PWM</text>
<text x="129.5" y="110.1">SCLK</text>
<text x="129.5" y="112.7">MISO</text>
<text x="129.5" y="117.8">CS</text>
<text x="129.5" y="115.2">MOSI</text>
<text x="152.5" y="117.8">SCLK</text>
<text x="154.8" y="115.2">CS</text>
<text x="364.5" y="117.8">A</text>
<text x="152.7" y="122.8">MOSI</text>
<text x="152.7" y="120.3">MISO</text>
<text x="361.4" y="122.8">PWM</text>
<text x="364.3" y="120.3">B</text>
</g>
<g font-size="1.8" fill="#a5a4a2">
<text x="115.5" y="112.8">5</text>
<text x="115.5" y="110.2">6</text>
<text x="115.5" y="117.9">3</text>
<text x="115.5" y="115.3">4</text>
<text x="115.5" y="122.9">1</text>
<text x="115.5" y="120.4">2</text>
</g>
<g font-size="1.8" fill="#939391">
<text x="104.7" y="119">CONFIG</text>
<text x="109.4" y="116.4">J1</text>
</g>
</svg>
